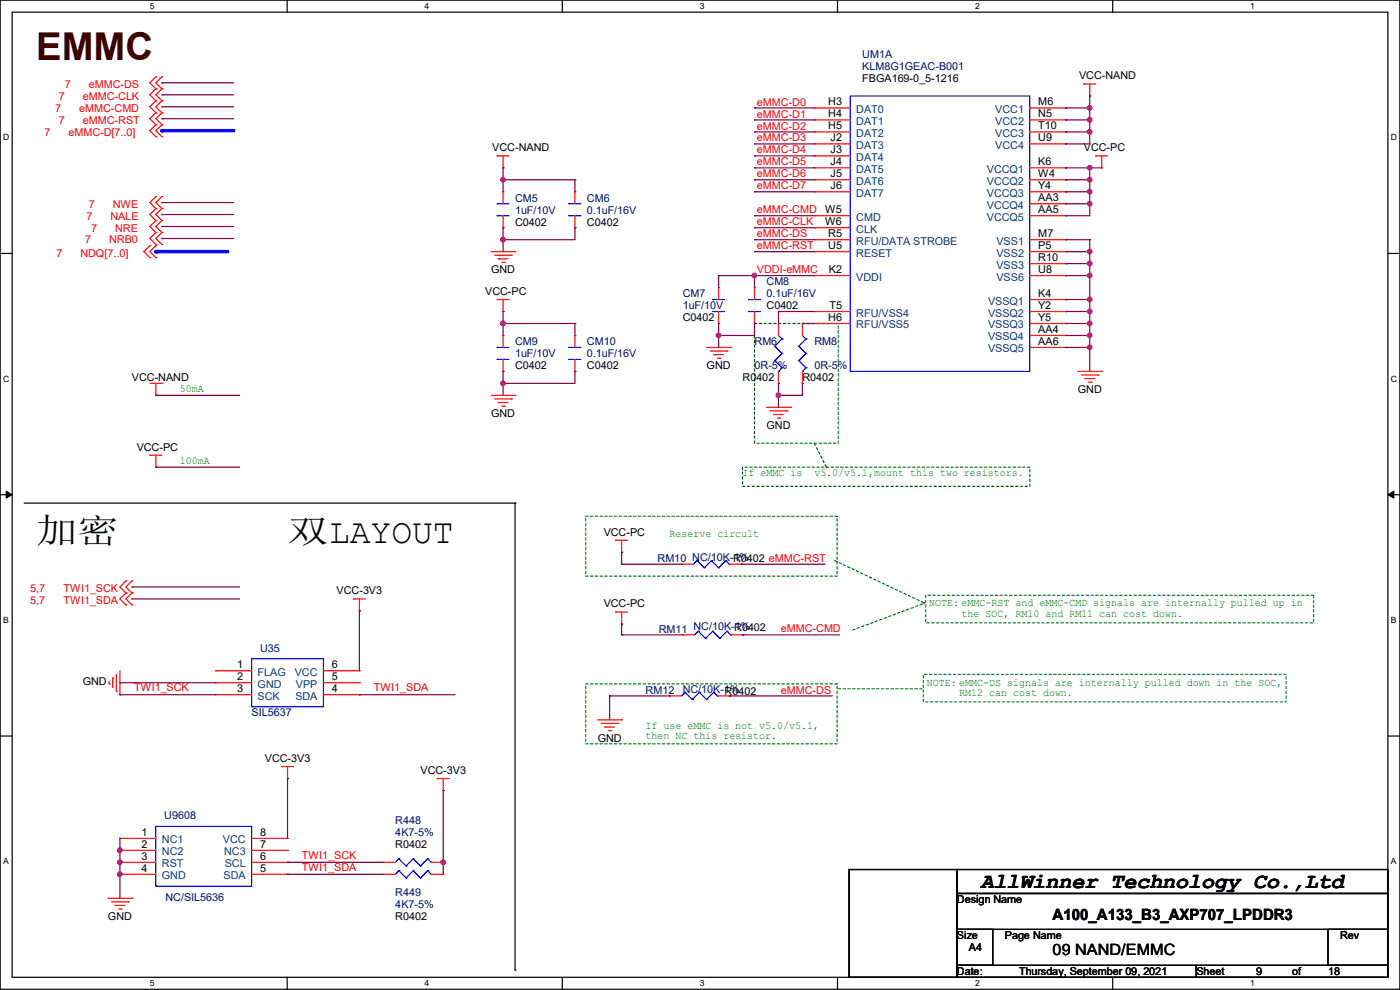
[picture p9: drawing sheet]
<svg xmlns="http://www.w3.org/2000/svg" width="297mm" height="210mm" viewBox="0 0 297 210" stroke-linecap="round" stroke-linejoin="round" font-family="sans-serif">
<path d="M0 0h297v209.8h-297zM2.6 2.6h291.8v204.7h-291.8z" fill="none" stroke="#000" stroke-width=".25"/>
<g fill="#fff">
<path d="M31.7 .3h1v2h-1z"/>
<path d="M31.7 207.6h1v2h-1z"/>
</g>
<path d="M60.9 0v2.6M60.9 207.3v2.5" fill="none" stroke="#000" stroke-width=".25"/>
<g fill="#fff">
<path d="M90.1 .3h1v2h-1z"/>
<path d="M90.1 207.6h1v2h-1z"/>
</g>
<path d="M119.3 0v2.6M119.3 207.3v2.5" fill="none" stroke="#000" stroke-width=".25"/>
<g fill="#fff">
<path d="M148.5 .3h.9v2h-.9z"/>
<path d="M148.5 207.6h.9v2h-.9z"/>
</g>
<path d="M177.7 0v2.6M177.7 207.3v2.5" fill="none" stroke="#000" stroke-width=".25"/>
<g fill="#fff">
<path d="M206.8 .3h1v2h-1z"/>
<path d="M206.8 207.6h1v2h-1z"/>
</g>
<path d="M236.1 0v2.6M236.1 207.3v2.5" fill="none" stroke="#000" stroke-width=".25"/>
<g fill="#fff">
<path d="M265.2 .3h1v2h-1z"/>
<path d="M265.2 207.6h1v2h-1z"/>
<path d="M.7 28.2h1.2v1.9h-1.2z"/>
<path d="M295.1 28.2h1.2v1.9h-1.2z"/>
<path d="M.7 79.3h1.2v2h-1.2z"/>
<path d="M295.1 79.3h1.2v2h-1.2z"/>
</g>
<path d="M0 53.8h2.6M294.4 53.8h2.6" fill="none" stroke="#000" stroke-width=".25"/>
<g fill="#fff">
<path d="M.7 130.5h1.2v2h-1.2z"/>
<path d="M295.1 130.5h1.1v2h-1.1z"/>
</g>
<path d="M0 104.9h2.6M294.4 104.9h2.6" fill="none" stroke="#000" stroke-width=".25"/>
<path d="M1.3 104.2l1.3 .7-1.3 .8zM294.4 104.9l1.3-.7v1.5z" fill="#000" stroke="#000" stroke-width=".21"/>
<g fill="#fff">
<path d="M.7 181.7h1.2v2h-1.2z"/>
<path d="M295.1 181.7h1.1v2h-1.1z"/>
</g>
<g fill="none" stroke="#000" stroke-width=".25">
<path d="M5.1 106.7h104.2M109.3 106.7h.1M109.3 106.7v99.1M0 156.1h2.6M294.4 156.1h2.6M180.1 184.4h22.9v22.9h-22.9zM203 184.4h91.4v5.1h-91.4zM203 189.5h91.4v7.6h-91.4zM203 197.1h7.6v7.7h-7.6zM281.7 197.1h12.7v7.7h-12.7zM109.3 205.8h.1M203 204.8h50.8v2.5h-50.8z"/>
<path d="M253.8 204.8h40.6v2.5h-40.6z"/>
</g>
<path d="M160.1 68.6h17.7v25.4h-17.7zM157.5 99.1h61v4.1h-61zM172.8 94l2.5 5.1M175.3 99.1h.1M124.2 109.5h53.4v12.7h-53.4zM177.1 118.9l18.8 8.9M180.9 133.6l15-5.5M195.9 127.8h.1M195.9 128.1h.1M124.2 145.1h53.4v12.7h-53.4zM177.8 146.1h17.6M195.4 146.1h.1" fill="none" stroke="#008000" stroke-width=".25" stroke-dasharray=".5 .5"/>
<path d="M196.4 126.3h82.3v5.8h-82.3zM195.9 143h76.9v5.9h-76.9z" fill="none" stroke="#008040" stroke-width=".25" stroke-dasharray=".5 .5"/>
<g fill="none" stroke="#f00" stroke-width=".25">
<path d="M33.1 18.8h.1M33.1 16.3h.1M33.1 18.8l-1.3 1.3 1.3 1.3M33.1 16.3l-1.3 1.3 1.3 1.2M34.3 18.8h.1M34.3 16.3h.1M34.3 18.8l-1.2 1.3 1.2 1.3M34.3 16.3l-1.2 1.3 1.2 1.2M229.9 17.8h.1M229.9 17.8h2.6M231.2 17.8v2.6M33.1 23.9h.1"/>
<path d="M33.1 26.5h.1M33.1 29h.1M33.1 21.4h.1M33.1 23.9l-1.3 1.3 1.3 1.3M33.1 26.5l-1.3 1.2 1.3 1.3M33.1 21.4l-1.3 1.2 1.3 1.3M34.3 23.9h.1M34.3 26.5h.1M34.3 29h.1M34.3 21.4h.1M34.3 23.9l-1.2 1.3 1.2 1.3M34.3 26.5l-1.2 1.2 1.2 1.3"/>
<path d="M34.3 21.4l-1.2 1.2 1.2 1.3M105.5 33.1h.1M105.5 33.1h2.5M106.7 35.6h.1M106.7 33.1v2.5M172.8 22.9h.1M172.8 25.4h.1M172.8 28h.1M172.8 30.5h.1M172.8 33.1h.1M172.8 35.6h.1M172.8 38.1h.1"/>
<path d="M172.8 33.1h7.6M172.8 22.9h7.6M172.8 25.4h7.6M172.8 28h7.6M172.8 30.5h7.6M172.8 35.6h7.6M172.8 38.1h7.6M218.5 22.9h7.6M218.5 25.4h7.6M218.5 28h7.6M218.5 30.5h7.6M218.5 35.6h7.6"/>
<path d="M218.5 38.1h7.6M226.1 35.6h.1M226.1 22.9h.1M226.1 25.4h.1M226.1 28h.1M226.1 30.5h.1M226.1 38.1h.1M231.2 20.4h.1M232.5 33.1h.1M232.5 33.1h2.5M233.7 35.6h.1M233.7 33.1v2.5"/>
<path d="M31.8 52.1h.1M31.8 54.7h.1M31.8 52.1l-1.3 1.3 1.3 1.3M33.1 46.8h.1M33.1 49.3h.1M33.1 41.7h.1M33.1 44.2h.1M33.1 51.9h.1M33.1 52.1h.1M33.1 54.7h.1M33.1 46.8l-1.3 1.2 1.3 1.3M33.1 41.7l-1.3 1.3 1.3 1.2"/>
<path d="M33.1 44.2l-1.3 1.3 1.3 1.3M33.1 49.3l-1.3 1.3 1.3 1.3M33.1 52.1l-1.3 1.3 1.3 1.3M34.3 46.8h.1M34.3 49.3h.1M34.3 41.7h.1M34.3 44.2h.1M34.3 51.9h.1M34.3 46.8l-1.2 1.2 1.2 1.3M34.3 41.7l-1.2 1.3 1.2 1.2M34.3 44.2l-1.2 1.3 1.2 1.3M34.3 49.3l-1.2 1.3 1.2 1.3"/>
<path d="M104.2 53.4h5.1M104.9 54.1h3.6M105.7 54.9h.1M105.7 54.9h2M106.5 55.7h.5M106.7 40.7h.1M106.7 48.3h.1M106.7 40.7v2.5M106.7 45.8v2.5M107 55.7h.1M108.5 54.1h.1M109.3 53.4h.1"/>
<path d="M122 48.3h.1M122 40.7h.1M122 40.7v2.5M122 45.8v2.5M172.8 40.7h.1M172.8 58.5h.1M172.8 50.8h.1M172.8 53.4h.1M172.8 45.8h.1M172.8 48.3h.1M172.8 53.4h7.6M172.8 40.7h7.6"/>
<path d="M172.8 58.5h7.6M172.8 50.8h7.6M172.8 45.8h7.6M172.8 48.3h7.6M218.5 53.4h7.6M218.5 40.7h7.6M218.5 58.5h7.6M218.5 50.8h7.6M218.5 55.9h7.6M218.5 45.8h7.6M218.5 43.2h7.6M226.1 50.8h.1"/>
<path d="M226.1 53.4h.1M226.1 55.9h.1M226.1 58.5h.1M226.1 40.7h.1M226.1 43.2h.1M226.1 45.8h.1M105.5 63.5h.1M105.5 63.5h2.5M106.7 66.1h.1M106.7 71.2h.1M106.7 78.8h.1M106.7 63.5v2.6"/>
<path d="M106.7 71.2v2.5M106.7 76.2v2.6M122 78.8h.1M122 71.2h.1M122 71.2v2.5M122 76.2v2.6M149.9 73.7h5.1M150.7 74.5h3.5M151.4 75.2h.1M151.4 75.2h2.1M152.2 76h.5M152.4 68.6h.1"/>
<path d="M152.4 61h.1M152.4 61v2.5M152.4 66.1v2.5M152.7 76h.1M154.2 74.5h.1M155 73.7h.1M160.1 68.6h.1M160.1 61h.1M160.1 61v2.5M160.1 66.1v2.5M165.1 68.6h.1M165.1 68.6v2.6"/>
<path d="M165.1 78.8v2.5M170.2 68.6h.1M170.2 68.6v2.6M170.2 78.8v2.5M172.8 68.6h.1M172.8 66.1h.1M172.8 68.6h7.6M172.8 66.1h7.6M218.5 73.7h7.6M218.5 63.5h7.6M218.5 68.6h7.6M218.5 66.1h7.6"/>
<path d="M218.5 71.2h7.6M226.1 63.5h.1M226.1 66.1h.1M226.1 68.6h.1M226.1 71.2h.1M226.1 73.7h.1M228.6 78.8h5.1M229.4 79.5h3.6M233 79.5h.1M233.7 78.8h.1M31.8 96.6h.1M31.8 81.3h2.5"/>
<path d="M31.8 96.6h2.5M33.1 83.9h.1M33.1 99.1h.1M33.1 81.3v2.6M33.1 96.6v2.5M34.3 81.3h.1M104.2 83.9h5.1M104.9 84.6h3.6M105.7 85.4h.1M105.7 85.4h2M106.5 86.1h.5M107 86.1h.1"/>
<path d="M108.5 84.6h.1M109.3 83.9h.1M162.6 86.4h5.1M163.4 87.2h3.5M164.1 87.9h.1M164.1 87.9h2.1M164.9 88.7h.5M165.1 81.3h.1M165.4 88.7h.1M166.9 87.2h.1M167.7 86.4h.1M170.2 81.3h.1"/>
<path d="M230.2 80.3h.1M230.2 80.3h2M230.9 81.1h.5M231.4 81.1h.1M130.6 114.6h.1M130.6 114.6h2.5M131.9 117.1h.1M131.9 114.6v2.5M144.6 119.7h.1M144.6 119.7h2.5M154.7 119.7h2.6M157.3 119.7h.1"/>
<path d="M26.7 123.2h.1M26.7 125.8h.1M26.7 128.3h.1M26.7 123.2l-1.3 1.3 1.3 1.3M26.7 125.8l-1.3 1.2 1.3 1.3M28 123.2h.1M28 125.8h.1M28 128.3h.1M28 123.2l-1.3 1.3 1.3 1.3M28 125.8l-1.3 1.2 1.3 1.3M75 127h.1M75 127h2.5"/>
<path d="M76.2 129.6h.1M76.2 127v2.6M130.6 129.8h.1M130.6 129.8h2.5M131.9 132.4h.1M131.9 129.8v2.6M144.8 134.7h.1M144.8 134.7h2.6M155 134.7h2.5M157.5 134.7h.1M23.2 145.1h.1M23.2 144.6v.5"/>
<path d="M23.9 143.8h.1M23.9 143.8v2M24.7 146.6h.1M24.7 143v3.6M25.4 147.4h.1M25.4 142.3v5.1M45.8 142.3h.1M45.8 144.8h.1M45.8 147.4h.1M45.8 142.3h7.6M45.8 144.8h7.6M45.8 147.4h7.6"/>
<path d="M68.6 142.3h7.6M68.6 144.8h7.6M68.6 147.4h7.6M76.2 147.4h.1M76.2 144.8h.1M76.2 142.3h.1M126.8 152.7h5.1M127.6 153.5h3.5M128.3 154.2h.1M128.3 154.2h2M129.1 155h.5M129.6 155h.1"/>
<path d="M131.1 153.5h.1M131.9 152.7h.1M142 147.6h.1M142 147.6h2.6M152.2 147.6h2.5M154.7 147.6h.1M25.4 177.8h.1M25.4 177.8h7.7M53.4 177.8h7.6M59.7 162.6h.1M59.7 162.6h2.6M61 165.1h.1"/>
<path d="M61 177.8h.1M61 162.6v2.5M92.8 165.1h.1M92.8 165.1h2.5M94 167.7h.1M94 165.1v2.6M22.9 190.5h5.1M23.7 191.3h3.5M24.4 192.1h.1M24.4 192.1h2.1M25.2 192.8h.5M25.4 180.4h.1"/>
<path d="M25.4 182.9h.1M25.4 185.5h.1M25.4 180.4h7.7M25.4 182.9h7.7M25.4 185.5h7.7M25.7 192.8h.1M27.2 191.3h.1M28 190.5h.1M53.4 180.4h7.6M53.4 182.9h7.6M53.4 185.5h7.6M61 185.5h.1"/>
<path d="M61 182.9h.1M61 180.4h.1M81.3 182.9h.1M81.3 185.5h.1M81.3 182.9h2.6M81.3 185.5h2.6M91.5 182.9h2.5M91.5 185.5h2.5M94 182.9h.1M94 185.5h.1"/>
</g>
<g fill="none" stroke="#00f" stroke-width=".25">
<path d="M180.4 20.4h38.1v58.4h-38.1zM105.5 43.2h.1M105.5 45.8h.1M105.5 43.2h2.5M105.5 45.8h2.5M120.7 43.2h.1M120.7 45.8h.1M120.7 43.2h2.5M120.7 45.8h2.5M105.5 73.7h.1M105.5 76.2h.1M105.5 73.7h2.5"/>
<path d="M105.5 76.2h2.5M120.7 73.7h.1M120.7 76.2h.1M120.7 73.7h2.5M120.7 76.2h2.5M151.2 63.5h.1M151.2 66.1h.1M151.2 63.5h2.5M151.2 66.1h2.5M158.8 63.5h.1M158.8 66.1h.1M158.8 63.5h2.5"/>
<path d="M158.8 66.1h2.5M164.4 73.4h.1M164.4 76.5h.1M164.4 73.4l1.5 1.6M164.4 76.5l1.5 1.5M165.1 78.8h.1M165.1 71.2l.8 .7M165.9 71.9h.1M165.9 75h.1M165.9 78h.1M165.9 71.9l-1.5 1.5M165.9 75l-1.5 1.5"/>
<path d="M165.9 78l-.8 .8M169.5 73.4h.1M169.5 76.5h.1M169.5 73.4l1.5 1.6M169.5 76.5l1.5 1.5M170.2 78.8h.1M170.2 71.2l.8 .7M171 71.9h.1M171 75h.1M171 78h.1M171 71.9l-1.5 1.5M171 75l-1.5 1.5"/>
<path d="M171 78l-.8 .8M147.9 118.9h.1M147.9 118.9l-.8 .8M147.9 118.9l1.5 1.5M150.9 118.9h.1M150.9 118.9l-1.5 1.5M150.9 118.9l1.5 1.5M154 118.9h.1M154 118.9l-1.6 1.5M154 118.9l.7 .8M154.7 119.7h.1M53.4 139.7h15.2v10.2h-15.2z"/>
<path d="M148.1 133.9h.1M148.1 133.9l-.7 .8M148.1 133.9l1.5 1.5M149.4 120.4h.1M149.6 135.4h.1M151.2 133.9h.1M151.2 133.9l-1.6 1.5M151.2 133.9l1.5 1.5M152.4 120.4h.1M152.7 135.4h.1M154.2 133.9h.1M154.2 133.9l-1.5 1.5"/>
<path d="M154.2 133.9l.8 .8M155 134.7h.1M145.3 146.9h.1M145.3 146.9l-.7 .7M145.3 146.9l1.6 1.5M146.9 148.4h.1M148.4 146.9h.1M148.4 146.9l-1.5 1.5M148.4 146.9l1.5 1.5M149.9 148.4h.1M151.4 146.9h.1M151.4 146.9l-1.5 1.5"/>
<path d="M151.4 146.9l.8 .7M152.2 147.6h.1M33.1 175.3h20.3v12.7h-20.3zM84.6 182.2h.1M84.6 184.7h.1M84.6 182.2l-.7 .7M84.6 182.2l1.5 1.5M84.6 184.7l-.7 .8M84.6 184.7l1.5 1.5M86.1 183.7h.1M86.1 186.2h.1M87.7 182.2h.1"/>
<path d="M87.7 184.7h.1M87.7 182.2l-1.6 1.5M87.7 182.2l1.5 1.5M87.7 184.7l-1.6 1.5M87.7 184.7l1.5 1.5M89.2 183.7h.1M89.2 186.2h.1M90.7 182.2h.1M90.7 184.7h.1M90.7 182.2l-1.5 1.5M90.7 182.2l.8 .7M90.7 184.7l-1.5 1.5"/>
<path d="M90.7 184.7l.8 .8M91.5 182.9h.1M91.5 185.5h.1"/>
</g>
<g fill="none" stroke="#800040" stroke-width=".25">
<path d="M160.1 33.1h.1M160.1 30.5h.1M160.1 28h.1M160.1 25.4h.1M160.1 22.9h.1M160.1 38.1h.1M160.1 35.6h.1M160.1 22.9h12.7M160.1 28h12.7M160.1 25.4h12.7M160.1 38.1h12.7M160.1 30.5h12.7"/>
<path d="M160.1 33.1h12.7M160.1 35.6h12.7M226.1 22.9h.1M226.1 28h.1M226.1 25.4h.1M226.1 38.1h.1M226.1 30.5h.1M226.1 35.6h.1M226.1 22.9h5.1M226.1 28h5.1M226.1 25.4h5.1M226.1 38.1h5.1"/>
<path d="M226.1 35.6h7.6M231.2 20.4h.1M231.2 28h.1M231.2 22.9h.1M231.2 38.1h.1M231.2 35.6h.1M231.2 25.4h.1M231.2 20.4v10.1h-5.1M231.2 35.6v10.2h-5.1M152.4 58.5h.1M152.4 58.5h20.4M152.4 58.5v2.5"/>
<path d="M160.1 48.3h.1M160.1 45.8h.1M160.1 40.7h.1M160.1 58.5h.1M160.1 53.4h.1M160.1 50.8h.1M160.1 45.8h12.7M160.1 40.7h12.7M160.1 53.4h12.7M160.1 50.8h12.7M160.1 48.3h12.7M160.1 58.5v2.5"/>
<path d="M226.1 45.8h.1M226.1 43.2h.1M226.1 40.7h.1M226.1 58.5h.1M226.1 55.9h.1M226.1 53.4h.1M226.1 50.8h.1M226.1 43.2h5.1M226.1 40.7h5.1M226.1 58.5h5.1M226.1 55.9h5.1M226.1 53.4h5.1"/>
<path d="M226.1 50.8h5.1M231.2 40.7h.1M231.2 43.2h.1M231.2 55.9h.1M231.2 50.8h.1M231.2 58.5h.1M231.2 53.4h.1M231.2 50.8v28M122 78.8h.1M122 78.8v2.5M152.4 68.6h.1M152.4 71.2h.1"/>
<path d="M152.4 68.6v5.1M160.1 68.6h.1M160.1 68.6v2.6h-7.7M165.1 66.1h.1M165.1 66.1h7.7M165.1 66.1v2.5M170.2 68.6h.1M170.2 68.6h2.6M226.1 68.6h.1M226.1 66.1h.1M226.1 63.5h.1M226.1 73.7h.1"/>
<path d="M226.1 71.2h.1M226.1 68.6h5.1M226.1 66.1h5.1M226.1 63.5h5.1M226.1 73.7h5.1M226.1 71.2h5.1M231.2 71.2h.1M231.2 73.7h.1M231.2 66.1h.1M231.2 68.6h.1M231.2 63.5h.1M106.7 81.3h.1"/>
<path d="M106.7 81.3v2.6M165.1 83.9h.1M165.1 81.3h.1M165.1 81.3v5.1M170.2 81.3h.1M170.2 81.3v2.6h-5.1M131.9 119.7h.1M131.9 117.1h.1M131.9 117.1v2.6M131.9 119.7h12.7M157.3 119.7h.1M157.3 119.7h17.7"/>
<path d="M131.9 132.4h.1M131.9 134.7h.1M131.9 132.4v2.3M131.9 134.7h12.9M157.5 134.7h.1M157.5 134.7h20.6M129.3 147.6h.1M129.3 147.6h12.7M129.3 147.6v5.1M154.7 147.6h.1M154.7 147.6h21.9"/>
</g>
<g fill="#f0f" stroke="#f0f" stroke-width=".25">
<circle cx="231.2" cy="22.9" r=".49"/>
<circle cx="231.2" cy="28" r=".49"/>
<circle cx="231.2" cy="25.4" r=".49"/>
<circle cx="231.2" cy="40.7" r=".49"/>
<circle cx="231.2" cy="43.2" r=".49"/>
<circle cx="231.2" cy="38.1" r=".49"/>
<circle cx="231.2" cy="68.6" r=".49"/>
<circle cx="231.2" cy="66.1" r=".49"/>
<circle cx="231.2" cy="63.5" r=".49"/>
<circle cx="231.2" cy="58.4" r=".49"/>
<circle cx="231.2" cy="73.7" r=".49"/>
<circle cx="152.4" cy="71.1" r=".49"/>
<circle cx="160" cy="58.4" r=".49"/>
<circle cx="165.1" cy="83.8" r=".49"/>
<circle cx="231.2" cy="55.9" r=".49"/>
<circle cx="231.2" cy="53.4" r=".49"/>
<circle cx="231.2" cy="71.1" r=".49"/>
<circle cx="231.2" cy="35.6" r=".49"/>
</g>
<path d="M34.3 27.7h15.3" fill="none" stroke="#00f" stroke-width=".76"/>
<circle cx="34.3" cy="27.7" r=".38" fill="#00f"/>
<path d="M34.3 17.6h.1M34.3 17.6h15.3M34.3 20.1h.1M34.3 22.6h.1M34.3 25.2h.1M34.3 20.1h15.3M34.3 22.6h15.3M34.3 25.2h15.3M34.3 50.6h.1M34.3 50.6h15.3M33.1 83.9h.1M33.1 83.9h17.7" fill="none" stroke="#800040" stroke-width=".25"/>
<path d="M33.1 53.4h15.2" fill="none" stroke="#00f" stroke-width=".76"/>
<circle cx="33.1" cy="53.4" r=".38" fill="#00f"/>
<g fill="none" stroke="#800040" stroke-width=".25">
<path d="M106.7 38.1h.1M106.7 35.6h.1M106.7 35.6v5.1M106.7 38.1h15.3M122 38.1h.1M122 38.1v2.6M34.3 48h.1M34.3 43h.1M34.3 45.5h.1M34.3 48h15.3M34.3 43h15.3M34.3 45.5h15.3"/>
<path d="M106.7 48.3h.1M106.7 50.8h.1M106.7 48.3v5.1M122 48.3h.1M122 48.3v2.5h-15.3M106.7 68.6h.1M106.7 78.8h.1M106.7 66.1h.1M106.7 66.1v5.1M106.7 78.8v2.5M106.7 68.6h15.3M122 68.6h.1"/>
<path d="M122 68.6v2.6M33.1 99.1h.1M33.1 99.1h17.7M106.7 81.3h.1M106.7 81.3h15.3M28 124.5h.1M28 127h.1M28 124.5h22.8M28 127h22.8M76.2 129.6h.1M76.2 129.6v12.7M25.4 147.4h.1"/>
<path d="M25.4 144.8h.1M25.4 147.4h20.4M25.4 144.8h20.4M76.2 147.4h.1M76.2 147.4h20.4M25.4 177.8h.1M25.4 177.8v12.7M61 165.1h.1M61 165.1v12.7M94 167.7h.1M94 167.7v17.8M25.4 182.9h.1"/>
<path d="M25.4 180.4h.1M25.4 185.5h.1M61 185.5h.1M61 182.9h.1M61 185.5h20.3M61 182.9h20.3M94 182.9h.1"/>
</g>
<g fill="#f0f" stroke="#f0f" stroke-width=".25">
<circle cx="106.7" cy="38.1" r=".49"/>
<circle cx="106.7" cy="50.8" r=".49"/>
<circle cx="106.7" cy="81.3" r=".49"/>
<circle cx="106.7" cy="68.6" r=".49"/>
<circle cx="25.4" cy="182.9" r=".49"/>
<circle cx="25.4" cy="180.4" r=".49"/>
<circle cx="25.4" cy="185.4" r=".49"/>
<circle cx="94" cy="182.9" r=".49"/>
<circle cx="231.2" cy="22.9" r=".49"/>
<circle cx="231.2" cy="28" r=".49"/>
<circle cx="231.2" cy="25.4" r=".49"/>
<circle cx="231.2" cy="40.7" r=".49"/>
<circle cx="231.2" cy="43.2" r=".49"/>
<circle cx="231.2" cy="38.1" r=".49"/>
<circle cx="231.2" cy="68.6" r=".49"/>
<circle cx="231.2" cy="66.1" r=".49"/>
<circle cx="231.2" cy="63.5" r=".49"/>
<circle cx="231.2" cy="58.4" r=".49"/>
<circle cx="231.2" cy="73.7" r=".49"/>
<circle cx="152.4" cy="71.1" r=".49"/>
<circle cx="160" cy="58.4" r=".49"/>
<circle cx="165.1" cy="83.8" r=".49"/>
<circle cx="231.2" cy="55.9" r=".49"/>
<circle cx="231.2" cy="53.4" r=".49"/>
<circle cx="231.2" cy="71.1" r=".49"/>
<circle cx="231.2" cy="35.6" r=".49"/>
</g>
<text font-size="8.1" fill="#400000" x="7.7" y="12.7">EMMC</text>
<g font-size="7.4">
<text x="7.7" y="115.1">加密</text>
<text x="61" y="115.1">双LAYOUT</text>
</g>
<text font-size="4.6" x="208.1" y="188.3">AllWinner Technology Co.,Ltd</text>
<g font-size="3.3">
<text x="223.3" y="195.2">A100_A133_B3_AXP707_LPDDR3</text>
<text x="223.3" y="202.6">09 NAND/EMMC</text>
</g>
<g font-size="2.3" fill="#000080">
<text x="182.9" y="12.3">UM1A</text>
<text x="182.9" y="14.8">KLM8G1GEAC-B001</text>
<text x="109.3" y="42.8">CM5</text>
<text x="109.3" y="45.3">1uF/10V</text>
<text x="124.5" y="42.8">CM6</text>
<text x="124.5" y="45.3">0.1uF/16V</text>
<text x="144.8" y="63.1">CM7</text>
<text x="144.8" y="65.6">1uF/10V</text>
<text x="162.6" y="60.5">CM8</text>
<text x="162.6" y="63.1">0.1uF/16V</text>
<text x="109.3" y="73.2">CM9</text>
<text x="109.3" y="75.8">1uF/10V</text>
<text x="124.5" y="73.2">CM10</text>
<text x="124.5" y="75.8">0.1uF/16V</text>
<text x="160.1" y="73.2">RM6</text>
<text x="172.8" y="73.2">RM8</text>
<text x="160.1" y="78.3">0R-5%</text>
<text x="172.8" y="78.3">0R-5%</text>
<text x="139.5" y="119.2">RM10 NC/10K-1%</text>
<text x="139.8" y="134.2">RM11 NC/10K-1%</text>
<text x="55.2" y="138.3">U35</text>
<text x="137" y="147.2">RM12</text>
<text x="144.8" y="146.9">NC/10K-1%</text>
<text x="53.4" y="152">SIL5637</text>
<text x="34.8" y="173.8">U9608</text>
<text x="83.9" y="174.8">R448</text>
<text x="83.9" y="177.4">4K7-5%</text>
<text x="35.1" y="191.1">NC/SIL5636</text>
<text x="83.9" y="190.1">R449</text>
<text x="83.9" y="192.6">4K7-5%</text>
</g>
<g font-size="2.3">
<text x="182.9" y="17.4">FBGA169-0_5-1216</text>
<text x="228.9" y="16.8">VCC-NAND</text>
<text x="175.7" y="22.4">H3</text>
<text x="220.3" y="22.4">M6</text>
<text x="175.7" y="24.9">H4</text>
<text x="175.7" y="27.4">H5</text>
<text x="176.2" y="30">J2</text>
<text x="220.3" y="24.9">N5</text>
<text x="220.3" y="27.4">T10</text>
<text x="220.3" y="30">U9</text>
<text x="104.4" y="32.1">VCC-NAND</text>
<text x="176.2" y="32.5">J3</text>
<text x="176.2" y="35.1">J4</text>
<text x="220.3" y="35.1">K6</text>
<text x="229.9" y="32.1">VCC-PC</text>
<text x="176.2" y="37.6">J5</text>
<text x="176.2" y="40.1">J6</text>
<text x="220.3" y="37.6">W4</text>
<text x="220.3" y="40.1">Y4</text>
<text x="109.3" y="47.8">C0402</text>
<text x="124.5" y="47.8">C0402</text>
<text x="175.1" y="45.2">W5</text>
<text x="175.1" y="47.8">W6</text>
<text x="220.3" y="42.7">AA3</text>
<text x="220.3" y="45.2">AA5</text>
<text x="175.7" y="50.3">R5</text>
<text x="175.7" y="52.8">U5</text>
<text x="220.3" y="50.3">M7</text>
<text x="220.3" y="52.8">P5</text>
<text x="104.2" y="58">GND</text>
<text x="175.8" y="57.9">K2</text>
<text x="220.3" y="55.4">R10</text>
<text x="220.3" y="57.9">U8</text>
<text x="102.9" y="62.6">VCC-PC</text>
<text x="162.6" y="65.6">C0402</text>
<text x="175.9" y="65.5">T5</text>
<text x="220.3" y="63">K4</text>
<text x="220.3" y="65.5">Y2</text>
<text x="144.8" y="68.2">C0402</text>
<text x="175.7" y="68.1">H6</text>
<text x="220.3" y="68.1">Y5</text>
<text x="220.3" y="70.6">AA4</text>
<text x="220.3" y="73.2">AA6</text>
<text x="28" y="80.9">VCC-NAND</text>
<text x="109.3" y="78.3">C0402</text>
<text x="124.5" y="78.3">C0402</text>
<text x="149.9" y="78.3">GND</text>
<text x="157.5" y="80.9">R0402</text>
<text x="170.2" y="80.9">R0402</text>
<text x="228.7" y="83.4">GND</text>
<text x="104.2" y="88.5">GND</text>
<text x="29" y="95.6">VCC-PC</text>
<text x="162.6" y="91">GND</text>
<text x="128.1" y="113.6">VCC-PC</text>
<text x="155.5" y="119.2">R0402 eMMC-RST</text>
<text x="71.4" y="126.1">VCC-3V3</text>
<text x="128.1" y="128.9">VCC-PC</text>
<text x="155.8" y="133.9">R0402</text>
<text x="50.3" y="141.7">1</text>
<text x="70.4" y="141.7">6</text>
<text x="17.6" y="145.4">GND</text>
<text x="50.3" y="144.3">2</text>
<text x="50.3" y="146.8">3</text>
<text x="70.4" y="146.8">4</text>
<text x="70.4" y="144.3">5</text>
<text x="153.7" y="147.4">R0402</text>
<text x="56.2" y="161.6">VCC-3V3</text>
<text x="126.8" y="157.3">GND</text>
<text x="89.2" y="164.2">VCC-3V3</text>
<text x="30" y="177.3">1</text>
<text x="30" y="179.8">2</text>
<text x="55.2" y="179.8">7</text>
<text x="55.2" y="177.3">8</text>
<text x="83.9" y="179.9">R0402</text>
<text x="30" y="182.4">3</text>
<text x="30" y="184.9">4</text>
<text x="55.2" y="184.9">5</text>
<text x="55.2" y="182.4">6</text>
<text x="203" y="191.6">Design Name</text>
<text x="22.9" y="195.2">GND</text>
<text x="83.9" y="195.2">R0402</text>
<text x="203" y="199.2">Size</text>
<text x="205.5" y="201.8">A4</text>
<text x="213.2" y="199.2">Page Name</text>
<text x="284.3" y="199.2">Rev</text>
<text x="203" y="206.8">Date:</text>
<text x="216.2" y="206.8">Thursday, September 09, 2021</text>
<text x="253.8" y="206.8">Sheet</text>
<text x="266.5" y="206.8">9</text>
<text x="274.1" y="206.8">of</text>
<text x="281.7" y="206.8">18</text>
</g>
<g font-size="2.3" fill="#f00">
<text x="11.7" y="23.7">7</text>
<text x="12.5" y="21.2">7</text>
<text x="13.8" y="18.6">7</text>
<text x="16.8" y="23.7">eMMC-CMD</text>
<text x="17.6" y="21.2">eMMC-CLK</text>
<text x="18.8" y="18.6">eMMC-DS</text>
<text x="160.6" y="22.4">eMMC-D0</text>
<text x="9.4" y="28.8">7</text>
<text x="12.5" y="26.2">7</text>
<text x="14.5" y="28.8">eMMC-D[7..0]</text>
<text x="17.6" y="26.2">eMMC-RST</text>
<text x="160.6" y="27.5">eMMC-D2</text>
<text x="160.6" y="24.9">eMMC-D1</text>
<text x="160.6" y="32.6">eMMC-D4</text>
<text x="160.6" y="30">eMMC-D3</text>
<text x="160.6" y="35.1">eMMC-D5</text>
<text x="160.6" y="40.2">eMMC-D7</text>
<text x="160.6" y="37.6">eMMC-D6</text>
<text x="18.3" y="46.6">7</text>
<text x="18.8" y="44">7</text>
<text x="23.4" y="46.6">NALE</text>
<text x="23.9" y="44">NWE</text>
<text x="160.6" y="47.8">eMMC-CLK</text>
<text x="160.6" y="45.3">eMMC-CMD</text>
<text x="18.1" y="51.6">7</text>
<text x="19.3" y="49.1">7</text>
<text x="23.2" y="51.6">NRB0</text>
<text x="24.4" y="49.1">NRE</text>
<text x="160.6" y="52.9">eMMC-RST</text>
<text x="160.6" y="50.3">eMMC-DS</text>
<text x="12" y="54.4">7</text>
<text x="17.1" y="54.4">NDQ[7..0]</text>
<text x="160.6" y="58">VDDI-eMMC</text>
<text x="6.4" y="125.6">5,7</text>
<text x="13.5" y="125.6">TWI1_SCK</text>
<text x="6.4" y="128.1">5,7</text>
<text x="13.5" y="128.1">TWI1_SDA</text>
<text x="165.7" y="134.2">eMMC-CMD</text>
<text x="28.5" y="146.6">TWI1_SCK</text>
<text x="79.3" y="146.6">TWI1_SDA</text>
<text x="165.7" y="147.1">eMMC-DS</text>
<text x="64.1" y="184.7">TWI1_SDA</text>
<text x="64.1" y="182.2">TWI1_SCK</text>
</g>
<g font-size="2.3" fill="#004080">
<text x="181.7" y="24">DAT0</text>
<text x="211.1" y="24">VCC1</text>
<text x="181.7" y="26.5">DAT1</text>
<text x="181.7" y="29">DAT2</text>
<text x="211.1" y="26.5">VCC2</text>
<text x="211.1" y="29">VCC3</text>
<text x="181.7" y="31.6">DAT3</text>
<text x="181.7" y="34.1">DAT4</text>
<text x="211.1" y="31.6">VCC4</text>
<text x="181.7" y="36.7">DAT5</text>
<text x="181.7" y="39.2">DAT6</text>
<text x="181.7" y="41.7">DAT7</text>
<text x="209.4" y="36.7">VCCQ1</text>
<text x="209.4" y="39.2">VCCQ2</text>
<text x="209.4" y="41.7">VCCQ3</text>
<text x="181.7" y="46.8">CMD</text>
<text x="209.4" y="44.3">VCCQ4</text>
<text x="209.4" y="46.8">VCCQ5</text>
<text x="181.7" y="51.9">RFU/DATA STROBE</text>
<text x="181.7" y="49.4">CLK</text>
<text x="211.4" y="51.9">VSS1</text>
<text x="181.7" y="59.5">VDDI</text>
<text x="181.7" y="54.4">RESET</text>
<text x="211.4" y="54.4">VSS2</text>
<text x="211.4" y="57">VSS3</text>
<text x="211.4" y="59.5">VSS6</text>
<text x="209.6" y="64.6">VSSQ1</text>
<text x="181.7" y="69.7">RFU/VSS5</text>
<text x="181.7" y="67.1">RFU/VSS4</text>
<text x="209.6" y="67.1">VSSQ2</text>
<text x="209.6" y="69.7">VSSQ3</text>
<text x="209.6" y="72.2">VSSQ4</text>
<text x="209.6" y="74.8">VSSQ5</text>
<text x="54.7" y="143.3">FLAG</text>
<text x="62.5" y="143.3">VCC</text>
<text x="54.7" y="145.9">GND</text>
<text x="54.7" y="148.4">SCK</text>
<text x="62.7" y="148.4">SDA</text>
<text x="62.8" y="145.9">VPP</text>
<text x="34.3" y="178.9">NC1</text>
<text x="47.3" y="178.9">VCC</text>
<text x="34.3" y="181.4">NC2</text>
<text x="34.3" y="184">RST</text>
<text x="47.5" y="181.4">NC3</text>
<text x="47.7" y="184">SCL</text>
<text x="34.3" y="186.5">GND</text>
<text x="47.4" y="186.5">SDA</text>
</g>
<g font-size="2.3" fill="#008000">
<text x="38.1" y="83.2">50mA</text>
<text x="38.1" y="98.4">100mA</text>
<text x="157.5" y="101">If eMMC is</text>
<text x="172.8" y="101">v5.0/v5.1,mount this two resistors.</text>
<text x="142" y="113.9">Reserve circult</text>
<text x="197.1" y="128.7">NOTE: eMMC-RST and eMMC-CMD signals are internally pulled up in</text>
<text x="204" y="130.9">the SOC, RM10 and RM11 can cost down.</text>
<text x="196.6" y="145.4">NOTE: eMMC-DS signals are internally pulled down in the SOC,</text>
<text x="203.5" y="147.7">RM12 can cost down.</text>
<text x="136.9" y="154.6">If use eMMC is not v5.0/v5.1,</text>
<text x="136.9" y="156.8">then NC this resistor.</text>
</g>
<g font-size="1.8">
<text x="31.8" y="1.9">5</text>
<text x="90.1" y="1.9">4</text>
<text x="148.5" y="1.9">3</text>
<text x="206.8" y="1.9">2</text>
<text x="265.2" y="1.9">1</text>
<text x=".7" y="29.8">D</text>
<text x="295.1" y="29.8">D</text>
<text x=".7" y="80.9">C</text>
<text x="295.1" y="80.9">C</text>
<text x=".7" y="132.1">B</text>
<text x="295.1" y="132.1">B</text>
<text x=".7" y="183.3">A</text>
<text x="295.1" y="183.3">A</text>
<text x="31.8" y="209.2">5</text>
<text x="90.1" y="209.2">4</text>
<text x="148.5" y="209.2">3</text>
<text x="206.8" y="209.2">2</text>
<text x="265.2" y="209.2">1</text>
</g>
</svg>
